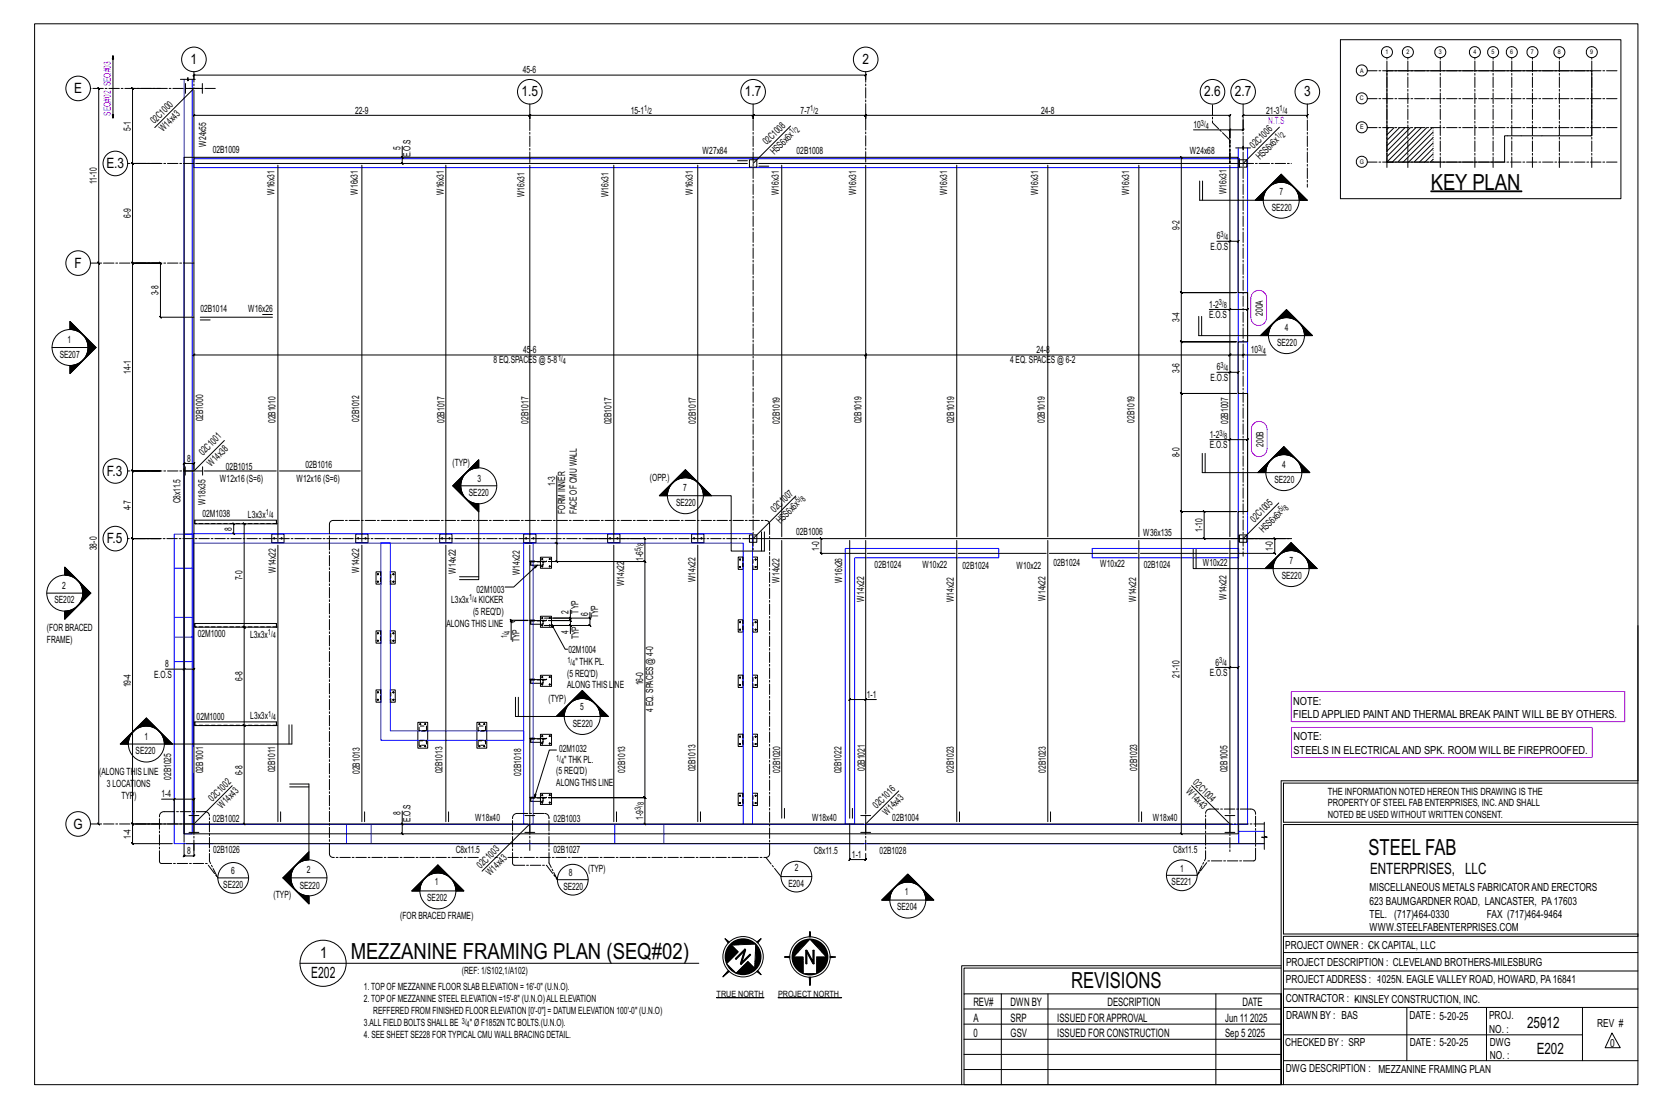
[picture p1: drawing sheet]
<svg xmlns="http://www.w3.org/2000/svg" width="914mm" height="610mm" viewBox="0 0 914 610" stroke-linecap="round" stroke-linejoin="round" font-family="sans-serif">
<g fill="none" stroke="#000" stroke-width=".55">
<path d="M19 13h883v584h-883zM62 31v34M738 22h154v87h-154zM54 49v-1l1 1h-1v96v-1l1 1-1-1 1 1h-1v309M88 49h-15l-1-1 1 1v41h-1l1 1v-1h15h-15h-1l1 1v-1v55l-1-1 1 1h15h-15l-1-1 1 1v114h-1l1 1v-1h15h-15h-1l1 1v-1v38l-1-1 1 1h15h-15l-1-1 1 1v157l-1-1 1 1h15M99 44h4v-1v2l1-1h3M102 46v5M102 49h9M107 44v-3l-1 1 1-1h370l-1 1 1-1v3M107 50v208M107 49l-22 21M111 46v5"/>
<path d="M106 64l1-1zM107 64h185h-1l1-1v3v-2h-1l1-1v1h123h-1l1-1v3v-2h-1l1-1v1h62h-1l1-1v3v-2h-1l1-1v1h200l1-1-1 1v12v-4h-20M435 69l-20 21M678 71l-1 1zM684 66v6l1-1-1 1h-7M684 64h36h-1l1-1v1M685 63l-1 1zM704 70l-20 20M764 70v1M767 70l-3 4M770 70l-6 7M773 70l-9 10"/>
<path d="M776 70l-12 13M779 70l-15 16M782 70l-18 19h64v-14h48v-36h-112v50h3M785 70l-19 19M788 70l-19 19M789 79l-11 10M789 76l-14 13M789 73l-17 16M101 87h581v74h5v27h-5v29h5v65h-5v177h-581zM108 90h303M153 91v207M199 91v207"/>
<path d="M221 80v7v-1l1 1h-1v3l1 1-1-1M245 91v207M292 91v207M338 91v207M384 91v207M406 89h5M413 88h4v4h-4zM418 90h268M418 92h5M430 91v205M477 91v205M527 91v205"/>
<path d="M577 91v205M627 91v205M650 87v-1l1 1h-1v74l1 1-1-1h31h-31l1 1-1-1v27l1 1-1-1h31h-31l1 1-1-1v29v-1l1 1h-1h31h-31v-1l1 1h-1v65v-1l1 1h-1h31h-31v-1l1 1h-1v177M660 100v10h60M662 100v10M677 91v205M680 81h4v-1v2l1-1h3M682 88h4v4h-4zM705 96l-14 14 14-14 15 14M705 98l4 3M705 97l-4 4M705 98l3 3"/>
<path d="M705 98l-3 3M705 96l-14 14M705 96l15 14M789 88l-2 1M789 85l-5 4M789 82l-8 7M691 110l14-14 14 14M695 110h.1M695 109v1M696 109l-2 1M696 108l-2 2M696 108l-3 2"/>
<path d="M696 107l-3 3M696 106l-4 4M697 104l-5 6 5-5M700 102l5-5 6 5M701 102l4-5 5 5M701 101l4-4 4 4M703 101l2-3 3 3M703 101l2-2 2 2M704 100l1-1 2 1M704 100l1-1 1 1M705 100h1M705 100h.1"/>
<path d="M713 104l6 6M714 105l5 5M714 106l4 4M715 107l3 3M715 108l3 2M715 108l2 2M715 109l2 1M715 109l1 1M715 110h1M715 110h.1M670 133h7l1-1-1 1h5h-1l1-1v1M88 145v-1l1 1h-1v30v-1l1 1h-1h19"/>
<path d="M39 180l2 2M39 179l3 3M39 179l2 3M39 177l14 14-14 15 14-15M39 180l1 2M39 177l13 14M39 178l3 4M39 178l5 5M39 178l4 4M110 175h40M110 176h6M145 173h5"/>
<path d="M660 174v11h59M662 174v11M666 170h11v1l1-1h-1h10l-1 1 1-1M700 179l-6 6M703 176l5-5 5 5M704 176l4-4 5 4M704 176l4-4 4 4M705 176l3-4 4 4M705 175l3-3 3 3M706 175l2-2 3 2M706 175l2-2 2 2M708 175v-1l1 1"/>
<path d="M708 175h1M708 175h.1M708 174l-1 1M708 172l4 4M708 171l-5 5M708 174l2 1M709 175l-1-1-1 1 1-1 1 1M716 179l6 6M717 180l5 5M29 191h19M39 181v-4l14 14-14 15v-5M39 181h.1"/>
<path d="M43 183l-4-5 5 5M44 200l-5 5M44 199l-5 6M47 186l5 5-5 6M47 187l5 4-5 5M48 187l4 4-4 4M48 188l3 3-3 4M48 188l3 3-3 3M48 189l3 2-3 3M48 189l2 2M48 190l2 1-2 2M48 190l2 1-2 1"/>
<path d="M48 190l1 1-1 1M48 191h1l-1 1M48 191h1l-1 1 1-1M48 191v1M50 191l-2 2M106 196l1-1zM107 195h370l-1 1 1-1v2v-2l-1 1 1-1h200v1l1-1-1 1 1-1h-1h7v1l1-1h-1h13M694 185l14-14 14 14-14-14zM694 185l14-14 14 14M698 184v1M698 184l-1 1M698 183l-1 2 1-2"/>
<path d="M699 183l-3 2M699 182l-3 3M699 181l-4 4M699 180l-4 5M700 180l-5 5M717 181l4 4M718 182l3 3M718 182l2 3M718 183l2 2M718 184l1 1M718 184l5 1-15-15-14 15M39 201v1"/>
<path d="M40 201l-1 2M41 201l-2 2M41 201l-2 3M42 201l-3 3M43 200l-4 4M43 200l-4 5M670 205h7v1l1-1h-1h5l-1 1 1-1M101 258v206M102 257v5M102 259h10M112 257v5M112 259h40"/>
<path d="M124 243l-17 16v-4l-1 1 1-1h-6h1l-1 1v-1v4M154 259h44M258 259l6-5-14 14M263 258l1-5-15 15 15 14M264 253l-14 15 14 14-15-14zM264 255l-4 3M264 255l-3 3M264 254l-5 5M264 257l-1 1M264 256l-2 2M264 256l-3 2M264 257l-2 1"/>
<path d="M662 250v10h30l15-14 14 14h-4M663 250v10M666 242h11v1l1-1h-1h10l-1 1 1-1M697 260h.1M697 260h-1M697 259l-1 1M697 259l-2 1M697 258l-2 2M697 257l-3 3M698 256l-4 4M698 255l-5 5 5-5M699 254l-6 6"/>
<path d="M702 252l5-5 5 5M703 251l4-4 4 4M704 251l3-3 3 3M704 251l3-3 2 3M705 251l2-3 2 3M705 251l2-2 2 2M705 250l2-1 1 1M706 250h1M707 250h-1M707 248l3 3M707 247l-4 4M708 250l-1-1-1 1"/>
<path d="M715 254l6 6M715 255l5 5M716 256l4 4M716 257l4 3M716 257l3 3M716 258l3 2M716 258l2 2M717 259l1 1M717 260h.1M107 260v188M250 268l5 5M250 268l5 4"/>
<path d="M252 268l2 1M254 267l19 1M254 267l-1 1h1M254 266l-1 2 1 1M254 266l-2 2M254 266l-2 2 2 1M254 265l-2 3 2 1M254 265l-2 3 2 2M254 265l-3 3 3 2M254 264l-3 4 3 3M254 264l-3 4M255 263l-5 5"/>
<path d="M255 262l-5 6M258 276l6 5M259 276l5 5M259 277l5 4M260 277l4 3M261 277l3 3M262 277l2 2M262 277l2 1M263 277l1 1M264 277v5M307 262v37h-1M363 273l14-14 15 14-15-14z"/>
<path d="M367 273h.1M367 272v1M367 272l-1 1M368 271l-2 2M368 270l-3 3 3-2M368 270l-3 3M368 269l-4 4M369 268l-5 5M369 267l-6 6 14-14 14 14M372 265l5-6 6 6M373 264l4-4 5 4M373 264l4-4 4 4"/>
<path d="M374 264l3-4 4 4M375 263l2-2 3 2M376 263l1-1 2 1M377 263v-1l1 1M377 263h1M377 263h.1M377 261l-1 2M377 262l-1 1M377 261l-2 2M377 262l1 1M377 261l2 2M385 267l6 6"/>
<path d="M386 268l5 5M386 269l4 4M387 270l3 3-3-3M387 271l2 2M387 272l1 1M387 272l1 1h-25l14-14 15 14M387 273h5M392 273h11v30h18v-10M438 273l-23 24M692 260h25M693 260l14-14 14 14-14-14zM693 260l14-14 14 14"/>
<path d="M704 277l-20 20h18l-1-1 1 1v8l-1-1 1 1h-25M107 286h45v2h-45zM128 293l1 1zM129 288h-1l1 1v-1v6M134 288l1 1-1-1v57l1 1-1-1 1 1-1-1v55v-1l1 1h-1v54M150 294h6v5h-6zM152 286v2M196 294h7v5h-7zM242 294h7v5h-7zM264 282v37h-11M288 294h7v5h-7zM288 299h5"/>
<path d="M306 299l1 1zM323 297h32v-1l1 1h-1v12l1 1-1-1h-53h5v1l-1-1h1v-10M335 294h6v5h-6zM381 294h7v5h-7zM413 295h4v4h-4zM413 297h273M419 293v10M430 298v153M452 297v-1l1 1h-1v8v-1l1 1h-1h25M468 298v153M477 298v150M527 298v154"/>
<path d="M577 298v154M627 298v154M677 298v150M681 282h-18l-1-1 1 1v15l-1-1 1 1h48M682 295h4v4h-4zM711 300l-5 4M711 300l4 4M36 316v-4l14 15-14 14v-4M36 314l3 3M36 313l4 5M36 316v1M36 315l1 2"/>
<path d="M36 315l2 2M36 317h.1M36 316l1 1M36 313l5 6M36 313l13 14M39 317l-3-3 4 4M153 300v152M199 300v152M207 315h3v7h-3zM208 316h.1M215 315h3v7h-3zM216 316h1z"/>
<path d="M245 300v152M253 318h11M292 300v148M292 309h2zM296 311l-13 12h-5M298 307h6v6h-6zM298 309h-6v2h6M302 309h53l1 1-1-1v130l1 1-1-1h-53h53l1 1-1-1v15M338 300v152M384 300v152M406 307h3v7h-3zM407 312h1z"/>
<path d="M407 308h1zM414 307h3v7h-3zM416 312h.1M416 308h.1M477 305h49M528 305h48M578 305h48M628 305h48M657 303v10h39M658 303v10M697 313l14-14 14 14-14-14zM697 313l14-14 14 14"/>
<path d="M701 313h.1M701 312l-1 1M701 311l-2 2M701 310l-2 3M701 310l-3 3M702 309l-4 4M702 308l-5 5M703 307l-6 6M706 305l5-6 5 6M707 304l4-4 4 4M707 304l4-4 3 4M708 304l3-3 3 3"/>
<path d="M708 304l3-3 2 3M709 303l2-2 2 2M709 303l2-1 2 1M709 303l2-1 1 1M710 303l1-1 1 1M710 303h1M711 303h.1M711 302l-1 1M719 307l6 6M719 308l5 5M720 309l4 4M720 310l4 3"/>
<path d="M720 310l3 3M720 311l3 2M720 311l2 2M721 311l1 2M721 312l1 1M721 312v1M721 313h4l-14-14-15 14h25M721 313h.1M26 327h20M36 337h.1M37 336l-1 2M38 336l-2 2 1-2"/>
<path d="M38 336l-2 3M39 336l-3 3M39 336l-3 4M40 336l-4 4M40 335l-4 5M41 335l-5 5M44 321l5 6M44 322l5 5-5 4M45 322l4 5-4 4M45 323l4 4-4 4M45 323l4 4-4 3M45 323l3 4-3 3"/>
<path d="M45 324l3 3-3 3M45 324l3 3-3 2M45 324l3 3M45 325l2 2-2 1M46 326l1 1-1 1M46 326v1v1M46 327v-1v1M46 326v1M46 327h.1M47 327l-2 1M47 327l-2 2M48 327l-3 2"/>
<path d="M49 327l-5 5M50 327l-14-15 14 15-14 14M208 320h.1M216 320h1zM298 339h6v6h-6zM314 340l1 1zM314 336v4h-14M325 337v3h-1l1 1v-1v4h-1l1 1v-1h-25h14v5M107 343h45v2h-45zM152 343v2M207 347h3v7h-3zM208 353h.1"/>
<path d="M208 349h.1M215 347h3v7h-3zM216 353h1zM216 349h1zM281 342l1 1zM291 342h-7h-1h-2v10M291 342h-10v-1l1 1h-1M292 342h2zM298 342h-6v2h6M304 344l7 14h1M305 340h20M314 344l1 1z"/>
<path d="M314 340v2v-1l1 1h-1h-12h12v-1l1 1h-1v2M406 341h3v7h-3zM407 347h1zM407 343h1zM414 341h3v7h-3zM416 347h.1M416 343h.1M902 345v85h-197M91 368h10v1l1-1h-1h6l-1 1 1-1M207 380h3v7h-3zM215 380h3v7h-3zM292 374h2z"/>
<path d="M298 372h6v6h-6zM298 374h-6v2h6M406 372h3v7h-3zM407 377h1zM407 373h1zM414 372h3v7h-3zM416 377h.1M416 373h.1M669 368h8M677 368h5h-1l1-1v1M678 367l-1 1zM79 400l2-1 1 1"/>
<path d="M80 400l1-1v1M80 400h1M81 398l1 2M81 398l2 2M81 398l-3 2M81 399v1M81 399l-1 1M81 398l-2 2M81 396l14 14M107 398h45v2h-45zM134 399l1 1zM152 398v2"/>
<path d="M159 399v11M161 399v11h-95l15-15 14 15M208 385h.1M208 381h.1M216 385h1zM216 381h1zM230 398h5v14h-5zM263 398h5v14h-5zM284 384v11h51l-14-15-15 15M285 384v11M306 395l15-15 14 15-14-14zM307 395l14-14 14 14"/>
<path d="M311 394h.1M311 394l-1 1M311 393l-2 2M311 392l-2 3M311 392l-3 3M311 391l-3 4M312 390l-5 5M313 389l-6 6 5-6M315 386l6-5 5 5M316 386l5-5 4 5M317 385l4-3 3 3M318 385l3-3 2 3"/>
<path d="M318 385l3-2 2 2M319 385l2-2 2 2M319 385l2-2 1 2M320 385l1-1v1M320 385h1h-1M329 389l5 6M329 390l5 5M330 390l4 5M330 391l3 4M330 392l3 3M330 393l2 2M330 394l1 1"/>
<path d="M477 385h-9l-1 1 1-1M477 385l-1 1zM482 385h-5M66 410l15-14 14 14-14-14zM71 410h.1M71 409l-1 1M71 408l-2 2M71 407l-2 3M71 407l-3 3M71 406l-3 4M72 406l-5 4M72 405l-5 5"/>
<path d="M72 404l-5 6M73 404l-6 6M75 401l6-5 5 5M76 401l5-5 4 5M76 401l5-4 4 4M77 401l4-4 3 4M77 400l4-3 3 3M79 400l2-2 2 2M89 404l5 6M89 405l5 5M90 406l4 4M90 406l3 4"/>
<path d="M90 407l3 3M90 408l2 2M90 409l1 1M90 410h1M292 407h2zM298 404h6v6h-6zM298 407h-6v2h6M306 413h-4l-8 26M406 404h3v7h-3zM407 410h1zM407 406h1zM414 404h3v7h-3z"/>
<path d="M416 410h.1M416 406h.1M96 440l-1 1zM128 433l-21 21h-34l-1-1 1 1v11l-1-1 1 1h22M159 432h11v37l-14 14 14 15v-5M159 433h11M292 439h2zM298 437h6v6h-6zM298 439h-6v2h6M406 437h3v7h-3zM407 438h1zM414 437h3v7h-3z"/>
<path d="M416 438h.1M495 436l-18 18M656 433l21 21M705 430v167v-50M902 431h-195v22h195M54 453l1 1zM89 440h7v14M96 440h11l-1 1 1-1v13M104 449h5M104 458h5M107 449v9M108 454h183"/>
<path d="M134 453l1 1zM154 447v5M201 447v5M221 447v7v-1l1 1h-1v5l1 1-1-1M247 447v5M289 449h5M289 458h5M292 449v9M292 454l-27 26M293 454h183M339 447v5M355 453l1 1z"/>
<path d="M386 447v5M407 442h1zM416 442h.1M432 445v6M468 454v19l-1 1 1-1h9l-1 1 1-1v-3M469 445v6M474 449h5M474 458h5M477 449v9M478 454h198M528 447v5M578 447v5"/>
<path d="M628 447v5M650 459l1 1zM674 449h6M674 458h6M677 449v9M696 453v8h2h-3h1v7M902 454h-195v60h195v2h-195v81M101 465v6v1l1-1h-1h6l-1 1 1-1v-6M102 465h189M161 480l-4 3 4 4M161 479l-4 4 4 5M161 479l-4 4"/>
<path d="M162 478l-6 5 6 6M170 471l-3 3M170 473l-1 1M170 472l-2 2M170 470l-5 5M170 471l-2 3M170 469l-14 14 14 15-14-15zM170 473v1M170 472l-1 2M170 470l-4 4M170 469l-14 14M170 470l-6 5"/>
<path d="M241 479l-2 2M241 479l2 2M241 479l1 2M241 479l-1 2M241 480l-1 1M293 465h183M478 465h198M677 465h19M120 483h17M159 483l1 2M160 483v1M160 483h.1"/>
<path d="M160 483h20M160 483h-1l1 1M160 482l-1 1 1 2M160 482l-1 1M160 481l-2 2 2 2M160 481l-2 2 2 3M160 481l-2 2M161 481l-3 2 3 3M161 480l-3 3 3 3M164 491l6 6M165 492l5 5M166 492l4 5"/>
<path d="M167 493l3 3M168 493l2 2M169 493l1 2M169 493l1 1M170 493v1M227 491l14-15 14 15-14-14zM227 491l14-14 14 14M231 490v1M231 490l-1 1 1-1M231 489l-1 2M231 488l-2 3M232 488l-3 3"/>
<path d="M232 487l-4 4M232 486l-4 5M233 485l-6 6M236 482l5-5 5 5M237 482l4-5 4 5M237 481l4-3 4 4M238 481l3-3 4 3M238 481l3-3 3 3M239 481l2-2 2 2M240 481l1-1 1 1M241 481v-1l1 1M241 481h.1"/>
<path d="M249 485l6 6-6-6M250 486l4 5M250 487l4 4M251 488l2 3M251 489l2 2M251 489l1 2M251 490l1 1M251 490l4 1-14-15-14 15h24M307 484h17M430 483h17M486 496l14-15 14 15-14-14zM486 496l14-14 14 14"/>
<path d="M490 495v1M490 495l-1 1M490 494l-1 2M490 494l-2 2M490 493l-2 3M490 492l-3 4M491 492l-4 4M491 490l-5 6 5-5M492 490l-6 6M495 487l5-5 5 5M495 487l5-5 4 5M496 487l4-4 4 4"/>
<path d="M496 486l4-3 4 3M496 486l4-3 3 3M497 486l3-3 3 3M497 486l3-3 2 3M497 486l3-2 2 2M498 486l2-2 2 2M498 486l2-1 1 1M499 486l1-1 1 1M499 486l1-1v1M500 486h.1M500 485v1M500 485l-1 1"/>
<path d="M508 490l6 6M508 491l5 5M509 492l4 4M509 492l3 4M509 493l3 3M510 494l1 2M510 494l1 2-1-1M510 495v1M510 495v1h-25l15-15 14 15h-4M642 482h17M399 517l2 2M400 518l1 1-2-2 2 2"/>
<path d="M413 520a8 8 0 0 0-9 0M414 520a9 9 0 0 0-10 0M415 520a9 9 0 0 0-12 0M415 520a9 9 0 0 0-11-1 9 9 0 0 0-4 11M417 519l2-2-2 2M418 518l-1 1M419 517l-2 2M443 520l-3 2-2 3M444 519a8 8 0 0 0-6 7M445 519a9 9 0 0 0-8 7M445 518a9 9 0 0 0-8 8 9 9 0 0 0 5 9M445 518a9 9 0 0 0-8 7 9 9 0 0 0 5 11"/>
<path d="M446 516v-1v1M446 517l9 10h-5v9h-8v-9h-5zM446 515v-2v3M446 513l-1 3M446 518a9 9 0 0 1 9 7 9 9 0 0 1-5 11M447 518a9 9 0 0 1 8 8 9 9 0 0 1-5 9M447 519a9 9 0 0 1 7 7M448 519a8 8 0 0 1 6 7M448 520l3 2 2 3M165 530h220M400 531l6-7-3-4h13l-1 13-3-4-7 7-5-5M401 534l-3 4 2-2"/>
<path d="M401 532l3 3M401 535l-1 1M401 535l-3 3M403 521a9 9 0 0 0-2 9M403 521a8 8 0 0 0-2 8M404 521l-2 4v4M404 522l-2 3v4M404 522l-1 3-1 3M405 522l-2 3v3M405 523l-1 2-1 2M405 528l5-5-2 8M405 528l5-5h1l-3 7 5-5v1l-5 5"/>
<path d="M405 523l-1 2v2M406 523l-2 3M406 524l-1 2M406 524l-1 1M410 524l-2 7M410 523l-5 5M411 520h-2h-3M412 530l-1 1M412 530l-2 1M412 520l-4-1-3 1M413 530l-4 2M413 531l-2 1h-2"/>
<path d="M413 526l-5 5 2-8-5 5M413 526l-5 5M413 531l-2 1-2 1M413 531l-2 2h-3M414 532l-3 1h-3M414 532l-3 2h-4M415 533a8 8 0 0 1-8 2M415 533a9 9 0 0 1-9 2M416 525v2v3M416 524l1 3-1 4M416 523a8 8 0 0 1 0 9M416 522a9 9 0 0 1 0 10"/>
<path d="M416 521a9 9 0 0 1 0 11 9 9 0 0 1-10 3M416 521a9 9 0 0 1 1 11 9 9 0 0 1-11 4M417 535l1 1M417 535l2 2-2-2M417 534l2 3M432 527h3M435 527h-1h1M435 527h-3h2M437 527a9 9 0 0 0 5 8M438 527a8 8 0 0 0 4 7M438 527l1 4 3 3M439 527l1 4 2 2"/>
<path d="M439 527l1 3 2 3M440 527v3l2 2M440 527l1 2 1 2M441 527v2l1 2M441 527l1 3M441 527l1 2M442 527v1M443 521l-2 1-2 2M444 536h4M444 524v7v-8l4 6v-6v8l-4-6M445 538l1 5M446 538v2"/>
<path d="M446 538v5v-5M448 523v8l-4-8v8M448 531l-4-8v8M448 523v8M449 521l2 1 2 2M450 527v1M450 527v2M451 527l-1 3M451 527v2l-1 2M452 527l-1 2-1 2M452 527v3l-2 2M453 527l-1 3-2 3"/>
<path d="M453 527l-1 4-2 2M453 527v4l-3 3M454 527a8 8 0 0 1-4 7M454 527a9 9 0 0 1-4 8M457 527h3M458 527h-1h3M460 527h-3M705 533h-174v14M705 532h-176v65M707 535h195M707 525h195M531 547h174v50h-174z"/>
<path d="M531 556h174M551 547v50M577 547v50M669 547v50M707 555h195M707 545h195M774 555v29M818 555v29M871 555v29M531 572h174M531 564h174M707 570h164"/>
<path d="M887 569l5 8h-8zM531 589h174M531 581h174M707 584h195"/>
<circle cx="107" cy="33" r="7"/>
<circle cx="477" cy="33" r="7"/>
<circle cx="750" cy="39" r="3"/>
<circle cx="764" cy="29" r="3"/>
<circle cx="775" cy="29" r="3"/>
<circle cx="793" cy="29" r="3"/>
<circle cx="812" cy="29" r="3"/>
<circle cx="822" cy="29" r="3"/>
<circle cx="832" cy="29" r="3"/>
<circle cx="844" cy="29" r="3"/>
<circle cx="858" cy="29" r="3"/>
<circle cx="876" cy="29" r="3"/>
<circle cx="43" cy="49" r="7"/>
<circle cx="292" cy="51" r="7"/>
<circle cx="415" cy="51" r="7"/>
<circle cx="667" cy="51" r="7"/>
<circle cx="684" cy="51" r="7"/>
<circle cx="720" cy="51" r="7"/>
<circle cx="750" cy="54" r="3"/>
<circle cx="750" cy="70" r="3"/>
<circle cx="63" cy="90" r="7"/>
<circle cx="750" cy="89" r="3"/>
<circle cx="705" cy="110" r="10"/>
<circle cx="43" cy="145" r="7"/>
<circle cx="39" cy="191" r="10"/>
<circle cx="708" cy="185" r="10"/>
<circle cx="63" cy="259" r="7"/>
<circle cx="264" cy="268" r="10"/>
<circle cx="377" cy="273" r="10"/>
<circle cx="707" cy="260" r="10"/>
<circle cx="63" cy="297" r="7"/>
<circle cx="151" cy="296" r=".3"/>
<circle cx="151" cy="296" r=".2"/>
<circle cx="155" cy="296" r=".3"/>
<circle cx="155" cy="296" r=".2"/>
<circle cx="197" cy="296" r=".3"/>
<circle cx="197" cy="296" r=".2"/>
<circle cx="201" cy="296" r=".3"/>
<circle cx="201" cy="296" r=".2"/>
<circle cx="243" cy="296" r=".3"/>
<circle cx="243" cy="296" r=".2"/>
<circle cx="247" cy="296" r=".3"/>
<circle cx="247" cy="296" r=".2"/>
<circle cx="290" cy="296" r=".2"/>
<circle cx="290" cy="296" r=".3"/>
<circle cx="294" cy="296" r=".2"/>
<circle cx="294" cy="296" r=".3"/>
<circle cx="336" cy="296" r=".2"/>
<circle cx="336" cy="296" r=".3"/>
<circle cx="340" cy="296" r=".2"/>
<circle cx="340" cy="296" r=".3"/>
<circle cx="382" cy="296" r=".2"/>
<circle cx="382" cy="296" r=".3"/>
<circle cx="386" cy="296" r=".2"/>
<circle cx="386" cy="296" r=".3"/>
<circle cx="299" cy="308" r=".1"/>
<circle cx="299" cy="312" r=".1"/>
<circle cx="303" cy="308" r=".1"/>
<circle cx="303" cy="312" r=".1"/>
<circle cx="711" cy="313" r="10"/>
<circle cx="36" cy="327" r="10"/>
<circle cx="299" cy="340" r=".1"/>
<circle cx="299" cy="344" r=".1"/>
<circle cx="303" cy="340" r=".1"/>
<circle cx="303" cy="344" r=".1"/>
<circle cx="299" cy="373" r=".1"/>
<circle cx="299" cy="377" r=".1"/>
<circle cx="303" cy="373" r=".1"/>
<circle cx="303" cy="377" r=".1"/>
<circle cx="231" cy="399" r=".1"/>
<circle cx="234" cy="399" r=".1"/>
<circle cx="264" cy="399" r=".1"/>
<circle cx="267" cy="399" r=".1"/>
<circle cx="321" cy="395" r="10"/>
<circle cx="81" cy="410" r="10"/>
<circle cx="231" cy="411" r=".1"/>
<circle cx="234" cy="411" r=".1"/>
<circle cx="264" cy="411" r=".1"/>
<circle cx="267" cy="411" r=".1"/>
<circle cx="299" cy="409" r=".1"/>
<circle cx="299" cy="405" r=".1"/>
<circle cx="303" cy="405" r=".1"/>
<circle cx="303" cy="409" r=".1"/>
<circle cx="299" cy="438" r=".1"/>
<circle cx="303" cy="438" r=".1"/>
<circle cx="43" cy="454" r="7"/>
<circle cx="299" cy="442" r=".1"/>
<circle cx="303" cy="442" r=".1"/>
<circle cx="128" cy="483" r="8"/>
<circle cx="170" cy="483" r="10"/>
<circle cx="241" cy="491" r="10"/>
<circle cx="315" cy="484" r="8"/>
<circle cx="438" cy="483" r="8"/>
<circle cx="500" cy="496" r="10"/>
<circle cx="651" cy="482" r="8"/>
<circle cx="178" cy="530" r="13"/>
<circle cx="409" cy="527" r="11"/>
<circle cx="409" cy="527" r="10"/>
<circle cx="446" cy="527" r="11"/>
<circle cx="446" cy="527" r="10"/>
</g>
<path d="M690 161a4 4 0 0 1 5-1 4 4 0 0 1 2 4v11a4 4 0 0 1-4 4 4 4 0 0 1-4-4v-11zM690 233a4 4 0 0 1 5-1 4 4 0 0 1 3 4v11a4 4 0 0 1-5 4 4 4 0 0 1-4-4v-11zM711 381h184v16h-184zM711 401h165v16h-165z" fill="none" stroke="#f0f" stroke-width=".55"/>
<g fill="#000" stroke="#000" stroke-width=".55">
<path d="M788 105h50v1h-50zM394 549h27zM428 549h35z"/>
<circle cx="299" cy="312" r=".1"/>
<circle cx="299" cy="308" r=".1"/>
<circle cx="303" cy="308" r=".1"/>
<circle cx="303" cy="312" r=".1"/>
<circle cx="299" cy="340" r=".1"/>
<circle cx="299" cy="344" r=".1"/>
<circle cx="303" cy="344" r=".1"/>
<circle cx="303" cy="340" r=".1"/>
<circle cx="299" cy="373" r=".1"/>
<circle cx="299" cy="377" r=".1"/>
<circle cx="303" cy="373" r=".1"/>
<circle cx="303" cy="377" r=".1"/>
<circle cx="231" cy="399" r=".1"/>
<circle cx="234" cy="399" r=".1"/>
<circle cx="264" cy="399" r=".1"/>
<circle cx="267" cy="399" r=".1"/>
<circle cx="231" cy="411" r=".1"/>
<circle cx="234" cy="411" r=".1"/>
<circle cx="264" cy="411" r=".1"/>
<circle cx="267" cy="411" r=".1"/>
<circle cx="299" cy="409" r=".1"/>
<circle cx="299" cy="405" r=".1"/>
<circle cx="303" cy="409" r=".1"/>
<circle cx="303" cy="405" r=".1"/>
<circle cx="299" cy="438" r=".1"/>
<circle cx="303" cy="438" r=".1"/>
<circle cx="299" cy="442" r=".1"/>
<circle cx="303" cy="442" r=".1"/>
</g>
<g fill="none" stroke="#00f" stroke-width=".55">
<path d="M101 44v415h5v-415M107 87h575v5h-575zM682 81v80h5v27M687 81v80M682 161v27M101 294h-5v171h21M101 294h6v117M101 294h5M107 294h307v160h-5v-155h-302zM210 299h5v104h73v5h-78zM288 299v155h5v-155M687 284v-96h-5v266h5v-170"/>
<path d="M96 313h11M465 302h85v5h-80v147h-5zM601 302h81v5h-81zM96 340h11M96 351h11M96 364h11M107 426v28h575v11h-183M191 454v11M204 454v11M338 454v11M365 454v11M696 458h-14v7h14"/>
<path d="M132 465h139M272 465h33M319 465h165"/>
</g>
<g fill="none" stroke="#000" stroke-width=".55" stroke-dasharray="2 1.4">
<path d="M107 288v-2M108 288h.1M152 288h-45M209 315v7M292 311v-2M292 309h.1M292 309h7M294 309h.1M298 309h3zM298 309h2M298 308h1zM298 312h1z"/>
<path d="M299 311h-1M299 310v1v-2M300 309h.1M300 309l-1 1M302 308h1zM302 312h1zM409 307v7M415 314v-7M215 322v-7M107 345v-2M108 345h.1M152 345h-45"/>
<path d="M209 347v7M215 354v-7M292 344v-2M292 342h.1M292 342h7M294 342h.1M298 342h3zM298 342h2M298 340l1 1zM298 344l1 1zM299 344h-1M299 342v2v-2"/>
<path d="M300 342h.1M300 342h-1M302 340l1 1zM302 344l1 1zM409 341v7M415 348v-7M209 380v7M292 376v-2M292 374h.1M292 374h7M294 374h.1M298 374h3z"/>
<path d="M298 374h2M298 373h1zM298 377h1zM299 376h-1M299 375v1v-2M300 374h.1M300 374l-1 1M302 373h1zM302 377h1zM409 372v7M415 379v-7M107 399v-1"/>
<path d="M108 400v-1M152 399h-45M215 387v-7M231 400h4v3h-4zM231 399h1zM234 399h.1M263 400h4v3h-4zM264 399h.1M266 399h1zM231 408h4v2h-4zM231 408h4M231 411h1z"/>
<path d="M234 411h.1M235 402h-4M263 408h4v2h-4zM263 408h4M264 411h.1M266 411h1zM267 402h-4M292 409v-2M292 407h.1M292 407h7M294 407h.1M298 407h3z"/>
<path d="M298 407h2M298 405l1 1zM298 409l1 1zM299 409h-1M299 407v2v-2M300 407h.1M300 407h-1M302 405l1 1zM302 409l1 1zM409 404v7M415 411v-7M292 439h.1"/>
<path d="M292 439h7M294 439h.1M298 439h3zM298 439h2M298 438h1zM299 440v1v-2M300 439h.1M300 439l-1 1M302 438h1zM409 437v7M292 441v-2M298 442h1z"/>
<path d="M299 441h-1M302 442h1zM415 444v-7"/>
<circle cx="208" cy="316" r=".3"/>
<circle cx="208" cy="316" r=".2"/>
<circle cx="208" cy="316" r=".1"/>
<circle cx="217" cy="316" r=".3"/>
<circle cx="217" cy="316" r=".2"/>
<circle cx="217" cy="316" r=".1"/>
<circle cx="407" cy="312" r=".3"/>
<circle cx="407" cy="308" r=".3"/>
<circle cx="407" cy="312" r=".2"/>
<circle cx="407" cy="308" r=".2"/>
<circle cx="407" cy="308" r=".1"/>
<circle cx="407" cy="312" r=".1"/>
<circle cx="416" cy="312" r=".3"/>
<circle cx="416" cy="308" r=".3"/>
<circle cx="416" cy="308" r=".2"/>
<circle cx="416" cy="312" r=".2"/>
<circle cx="416" cy="308" r=".1"/>
<circle cx="416" cy="312" r=".1"/>
<circle cx="208" cy="320" r=".3"/>
<circle cx="208" cy="320" r=".2"/>
<circle cx="208" cy="320" r=".1"/>
<circle cx="217" cy="320" r=".3"/>
<circle cx="217" cy="320" r=".2"/>
<circle cx="217" cy="320" r=".1"/>
<circle cx="208" cy="353" r=".3"/>
<circle cx="208" cy="349" r=".3"/>
<circle cx="208" cy="353" r=".2"/>
<circle cx="208" cy="349" r=".2"/>
<circle cx="208" cy="353" r=".1"/>
<circle cx="208" cy="349" r=".1"/>
<circle cx="217" cy="349" r=".3"/>
<circle cx="217" cy="353" r=".3"/>
<circle cx="217" cy="353" r=".2"/>
<circle cx="217" cy="349" r=".2"/>
<circle cx="217" cy="349" r=".1"/>
<circle cx="217" cy="353" r=".1"/>
<circle cx="407" cy="347" r=".3"/>
<circle cx="407" cy="343" r=".3"/>
<circle cx="407" cy="343" r=".2"/>
<circle cx="407" cy="347" r=".2"/>
<circle cx="407" cy="343" r=".1"/>
<circle cx="407" cy="347" r=".1"/>
<circle cx="416" cy="347" r=".3"/>
<circle cx="416" cy="343" r=".3"/>
<circle cx="416" cy="343" r=".2"/>
<circle cx="416" cy="347" r=".2"/>
<circle cx="416" cy="347" r=".1"/>
<circle cx="416" cy="343" r=".1"/>
<circle cx="407" cy="377" r=".3"/>
<circle cx="407" cy="373" r=".3"/>
<circle cx="407" cy="377" r=".2"/>
<circle cx="407" cy="373" r=".2"/>
<circle cx="407" cy="377" r=".1"/>
<circle cx="407" cy="373" r=".1"/>
<circle cx="416" cy="373" r=".3"/>
<circle cx="416" cy="377" r=".3"/>
<circle cx="416" cy="377" r=".2"/>
<circle cx="416" cy="373" r=".2"/>
<circle cx="416" cy="373" r=".1"/>
<circle cx="416" cy="377" r=".1"/>
<circle cx="208" cy="381" r=".3"/>
<circle cx="208" cy="385" r=".3"/>
<circle cx="208" cy="381" r=".2"/>
<circle cx="208" cy="385" r=".2"/>
<circle cx="208" cy="381" r=".1"/>
<circle cx="208" cy="385" r=".1"/>
<circle cx="217" cy="381" r=".3"/>
<circle cx="217" cy="385" r=".3"/>
<circle cx="217" cy="385" r=".2"/>
<circle cx="217" cy="381" r=".2"/>
<circle cx="217" cy="385" r=".1"/>
<circle cx="217" cy="381" r=".1"/>
<circle cx="407" cy="406" r=".3"/>
<circle cx="407" cy="410" r=".3"/>
<circle cx="407" cy="410" r=".2"/>
<circle cx="407" cy="406" r=".2"/>
<circle cx="407" cy="410" r=".1"/>
<circle cx="407" cy="406" r=".1"/>
<circle cx="416" cy="410" r=".3"/>
<circle cx="416" cy="406" r=".3"/>
<circle cx="416" cy="410" r=".2"/>
<circle cx="416" cy="406" r=".2"/>
<circle cx="416" cy="410" r=".1"/>
<circle cx="416" cy="406" r=".1"/>
<circle cx="407" cy="438" r=".3"/>
<circle cx="407" cy="438" r=".2"/>
<circle cx="407" cy="438" r=".1"/>
<circle cx="416" cy="438" r=".3"/>
<circle cx="416" cy="438" r=".2"/>
<circle cx="416" cy="438" r=".1"/>
<circle cx="407" cy="442" r=".3"/>
<circle cx="407" cy="442" r=".2"/>
<circle cx="407" cy="442" r=".1"/>
<circle cx="416" cy="442" r=".3"/>
<circle cx="416" cy="442" r=".2"/>
<circle cx="416" cy="442" r=".1"/>
</g>
<g fill="none" stroke="#000" stroke-width=".55" stroke-dasharray="5.8 1 1 1">
<path d="M107 39v10M477 39v51M890 39h-137M119 49h-69M292 57v33M415 57v246M684 57v249M720 57v46M890 54h-137M677 77v13zM677 77l-10-9v-11M890 70h-137"/>
<path d="M107 90h-37M684 90h27M764 92v-60M775 92v-60M793 92v-60M812 92v-60M822 92v-60M832 92v-60M844 92v-60M858 92v-60M876 92v-60M890 89h-137"/>
<path d="M107 145h-57M107 259h-37M183 287h239M183 287h-1l-1 2M415 297h-345M424 289v181M424 289l-1-2h-1M684 297h27M90 447l-1 1-1 1M90 447h23M107 454h-57M107 454v15"/>
<path d="M115 449v-1l-2-1M285 448l-2 1-1 1M285 448h15M292 454v15M302 450v-1l-2-1M477 454v15M666 446h-2v2M689 446h-23M691 448l-1-2h-1M696 454h-19v15M88 474v-25M88 474l1 1"/>
<path d="M89 475h25l6 8M181 470v-181M181 470l1 2h1M263 472h-80M274 472h-1M282 475v-25M282 475l1 1M283 476h18l6 8-5-9M302 475v-25M422 472h1l1-2M690 474h-25l-6 8 5-9v-25M690 474l1-1"/>
<path d="M691 473v-25M120 483l-5-9v-25M430 483l-8-11h-143"/>
</g>
<path d="M764 70h25v19h-25z" fill="none" stroke="#000" stroke-width=".55" stroke-dasharray="0 1"/>
<g font-size="12.2">
<text x="788" y="104">KEY PLAN</text>
<text x="753" y="471">STEEL FAB</text>
<text x="193" y="528">MEZZANINE FRAMING PLAN (SEQ#02)</text>
<text x="590" y="544">REVISIONS</text>
</g>
<g font-size="8.6">
<text x="754" y="481">ENTERPRISES, LLC</text>
<text x="176" y="528">1</text>
<text x="171" y="538">E202</text>
<text x="841" y="566">250-12</text>
<text x="846" y="580">E202</text>
</g>
<g font-size="7.8">
<text x="105" y="35">1</text>
<text x="475" y="35">2</text>
<text x="41" y="51">E</text>
<text x="287" y="53">1.5</text>
<text x="410" y="53">1.7</text>
<text x="663" y="53">2.6</text>
<text x="680" y="53">2.7</text>
<text x="718" y="53">3</text>
<text x="59" y="93">E.3</text>
<text x="41" y="147">F</text>
<text x="59" y="262">F.3</text>
<text x="59" y="299">F.5</text>
<text x="40" y="456">G</text>
</g>
<g font-size="6.4">
<text x="536" y="554">REV#</text>
<text x="556" y="554">DWN BY</text>
<text x="610" y="554">DESCRIPTION</text>
<text x="684" y="554">DATE</text>
<text x="536" y="563">A</text>
<text x="556" y="563">SRP</text>
<text x="582" y="563">ISSUED FORAPPROVAL</text>
<text x="674" y="563">Jun 11</text>
<text x="688" y="563">2025</text>
<text x="536" y="571">0</text>
<text x="556" y="571">GSV</text>
<text x="582" y="571">ISSUED FOR CONSTRUCTION</text>
<text x="674" y="571">Sep 5</text>
<text x="687" y="571">2025</text>
</g>
<g font-size="6.1">
<text x="712" y="388">NOTE:</text>
<text x="712" y="395">FIELD APPLIED PAINT AND THERMAL BREAK PAINT WILL BE BY OTHERS.</text>
<text x="712" y="408">NOTE:</text>
<text x="712" y="415">STEELS IN ELECTRICALAND SPK. ROOM WILL BE FIREPROOFED.</text>
<text x="754" y="491">MISCELLANEOUS METALS FABRICATORAND ERECTORS</text>
<text x="754" y="498">623 BAUMGARDNER ROAD, LANCASTER, PA17603</text>
<text x="754" y="505">TEL. (717)464-0330</text>
<text x="819" y="505">FAX (717)464-9464</text>
<text x="754" y="513">WWW.STEELFABENTERPRISES.COM</text>
<text x="708" y="523">PROJECT OWNER : -CK CAPITAL, LLC</text>
<text x="708" y="532">PROJECT DESCRIPTION : CLEVELAND BROTHERS-MILESBURG</text>
<text x="708" y="541">PROJECTADDRESS : -1025N. EAGLE VALLEY ROAD, HOWARD, PA16841</text>
<text x="708" y="552">CONTRACTOR : -KINSLEY CONSTRUCTION, INC.</text>
<text x="708" y="561">DRAWN BY : BAS</text>
<text x="776" y="561">DATE : 5-20-25</text>
<text x="820" y="561">PROJ.</text>
<text x="820" y="569">NO. :</text>
<text x="879" y="566">REV #</text>
<text x="708" y="576">CHECKED BY : SRP</text>
<text x="776" y="576">DATE : 5-20-25</text>
<text x="820" y="576">DWG</text>
<text x="886" y="577">0</text>
<text x="820" y="583">NO. :</text>
<text x="708" y="590">DWG DESCRIPTION : MEZZANINE FRAMING PLAN</text>
</g>
<g font-size="5.5">
<text x="288" y="40">45-6</text>
<text x="196" y="63">22-9</text>
<text x="347" y="63">15-1</text>
<text x="441" y="63">7-7</text>
<text x="573" y="63">24-8</text>
<text x="697" y="63">21-3</text>
<text x="85" y="68" transform="rotate(-45 85 68)">02C10</text>
<text x="431" y="71" transform="rotate(-45 431 71)">8</text>
<text x="657" y="71">10</text>
<text x="72" y="72" transform="rotate(-90 72 72)">5-1</text>
<text x="90" y="73" transform="rotate(-45 90 73)">W14x43</text>
<text x="699" y="73" transform="rotate(-45 699 73)">6</text>
<text x="113" y="81" transform="rotate(-90 113 81)">W24x55</text>
<text x="220" y="83" transform="rotate(-90 220 83)">5</text>
<text x="422" y="80" transform="rotate(-45 422 80)">02C10</text>
<text x="690" y="82" transform="rotate(-45 690 82)">02C10</text>
<text x="117" y="84">02B1009</text>
<text x="226" y="86" transform="rotate(-90 226 86)">E.O.S</text>
<text x="387" y="85">W27x84</text>
<text x="426" y="85" transform="rotate(-45 426 85)">HS 6x6x</text>
<text x="439" y="85">02B1008</text>
<text x="655" y="85">W24x68</text>
<text x="694" y="88" transform="rotate(-45 694 88)">HS 6x6x</text>
<text x="53" y="102" transform="rotate(-90 53 102)">11-10</text>
<text x="151" y="107" transform="rotate(-90 151 107)">W16x31</text>
<text x="197" y="107" transform="rotate(-90 197 107)">W16x31</text>
<text x="244" y="107" transform="rotate(-90 244 107)">W16x31</text>
<text x="381" y="107" transform="rotate(-90 381 107)">W16x31</text>
<text x="429" y="108" transform="rotate(-90 429 108)">W16x31</text>
<text x="471" y="108" transform="rotate(-90 471 108)">W16x31</text>
<text x="521" y="108" transform="rotate(-90 521 108)">W16x31</text>
<text x="572" y="108" transform="rotate(-90 572 108)">W16x31</text>
<text x="622" y="108" transform="rotate(-90 622 108)">W16x31</text>
<text x="675" y="107" transform="rotate(-90 675 107)">W16x31</text>
<text x="704" y="108">7</text>
<text x="289" y="109" transform="rotate(-90 289 109)">W16x31</text>
<text x="335" y="109" transform="rotate(-90 335 109)">W16x31</text>
<text x="700" y="116">SE220</text>
<text x="72" y="120" transform="rotate(-90 72 120)">6-9</text>
<text x="649" y="127" transform="rotate(-90 649 127)">9-2</text>
<text x="670" y="132">6</text>
<text x="666" y="137">E.O.S</text>
<text x="87" y="163" transform="rotate(-90 87 163)">3-8</text>
<text x="110" y="172">02B1014</text>
<text x="137" y="172">W16x26</text>
<text x="666" y="169">1-2</text>
<text x="695" y="174" transform="rotate(-90 695 174)">200A</text>
<text x="649" y="177" transform="rotate(-90 649 177)">3-4</text>
<text x="666" y="175">E.O.S</text>
<text x="707" y="182">4</text>
<text x="37" y="189">1</text>
<text x="703" y="191">SE220</text>
<text x="33" y="197">SE207</text>
<text x="288" y="194">45</text>
<text x="292" y="194">-</text>
<text x="293" y="194">6</text>
<text x="571" y="194">24-8</text>
<text x="689" y="194">10</text>
<text x="272" y="200">8 EQ.SPACE</text>
<text x="293" y="200">S @ 5-8</text>
<text x="556" y="200">4 EQ. SPACES @ 6-2</text>
<text x="72" y="206" transform="rotate(-90 72 206)">14-1</text>
<text x="649" y="205" transform="rotate(-90 649 205)">3-6</text>
<text x="666" y="210">E.O.S</text>
<text x="670" y="204">6</text>
<text x="112" y="232" transform="rotate(-90 112 232)">02B1000</text>
<text x="152" y="233" transform="rotate(-90 152 233)">02B1010</text>
<text x="198" y="232" transform="rotate(-90 198 232)">02B1012</text>
<text x="245" y="233" transform="rotate(-90 245 233)">02B1017</text>
<text x="291" y="233" transform="rotate(-90 291 233)">02B1017</text>
<text x="337" y="234" transform="rotate(-90 337 234)">02B1017</text>
<text x="383" y="233" transform="rotate(-90 383 233)">02B1017</text>
<text x="429" y="233" transform="rotate(-90 429 233)">02B1019</text>
<text x="474" y="233" transform="rotate(-90 474 233)">02B1019</text>
<text x="525" y="233" transform="rotate(-90 525 233)">02B1019</text>
<text x="575" y="233" transform="rotate(-90 575 233)">02B1019</text>
<text x="625" y="233" transform="rotate(-90 625 233)">02B1019</text>
<text x="676" y="234" transform="rotate(-90 676 234)">02B1007</text>
<text x="121" y="242" transform="rotate(-45 121 242)">1</text>
<text x="666" y="241">1-2</text>
<text x="112" y="251" transform="rotate(-45 112 251)">02C10</text>
<text x="649" y="252" transform="rotate(-90 649 252)">8-0</text>
<text x="666" y="247">E.O.S</text>
<text x="695" y="246" transform="rotate(-90 695 246)">200B</text>
<text x="103" y="254">8</text>
<text x="116" y="257" transform="rotate(-45 116 257)">W14x38</text>
<text x="168" y="257">02B1016</text>
<text x="249" y="256">(TYP)</text>
<text x="706" y="258">4</text>
<text x="124" y="259">02B1015</text>
<text x="121" y="265">W12x16 (S=6)</text>
<text x="163" y="266">W12x16 (S=6)</text>
<text x="263" y="265">3</text>
<text x="306" y="267" transform="rotate(-90 306 267)">1-3</text>
<text x="358" y="265">(OPP.)</text>
<text x="702" y="266">SE220</text>
<text x="258" y="273">SE220</text>
<text x="376" y="270">7</text>
<text x="436" y="273" transform="rotate(-45 436 273)">7</text>
<text x="72" y="281" transform="rotate(-90 72 281)">4-7</text>
<text x="99" y="277" transform="rotate(-90 99 277)">C8x11.5</text>
<text x="113" y="278" transform="rotate(-90 113 278)">W18x35</text>
<text x="372" y="279">SE220</text>
<text x="700" y="279" transform="rotate(-45 700 279)">5</text>
<text x="111" y="285">02M1038</text>
<text x="137" y="285">L3x3x</text>
<text x="311" y="283" transform="rotate(-90 311 283)">FORM INNER</text>
<text x="318" y="283" transform="rotate(-90 318 283)">FACE OF CMU WALL</text>
<text x="427" y="283" transform="rotate(-45 427 283)">02C10</text>
<text x="691" y="288" transform="rotate(-45 691 288)">02C10</text>
<text x="128" y="293" transform="rotate(-90 128 293)">8</text>
<text x="430" y="289" transform="rotate(-45 430 289)">HS 6x6x</text>
<text x="662" y="293" transform="rotate(-90 662 293)">1-10</text>
<text x="696" y="294" transform="rotate(-45 696 294)">HS 6x6x</text>
<text x="438" y="295">02B1006</text>
<text x="629" y="295">W36x135</text>
<text x="53" y="303" transform="rotate(-90 53 303)">38-0</text>
<text x="451" y="303" transform="rotate(-90 451 303)">1-0</text>
<text x="701" y="303" transform="rotate(-90 701 303)">1-0</text>
<text x="354" y="309" transform="rotate(-90 354 309)">1-6</text>
<text x="580" y="312">02B1024</text>
<text x="662" y="312">W10x22</text>
<text x="710" y="310">7</text>
<text x="152" y="316" transform="rotate(-90 152 316)">W14x22</text>
<text x="198" y="316" transform="rotate(-90 198 316)">W14x22</text>
<text x="251" y="316" transform="rotate(-90 251 316)">W14x22</text>
<text x="286" y="317" transform="rotate(-90 286 317)">W14x22</text>
<text x="481" y="313">02B1024</text>
<text x="508" y="313">W10x22</text>
<text x="530" y="313">02B1024</text>
<text x="560" y="314">W10x22</text>
<text x="606" y="312">W10x22</text>
<text x="630" y="313">02B1024</text>
<text x="133" y="320" transform="rotate(-90 133 320)">7-0</text>
<text x="344" y="323" transform="rotate(-90 344 323)">W14x22</text>
<text x="383" y="321" transform="rotate(-90 383 321)">W14x22</text>
<text x="429" y="321" transform="rotate(-90 429 321)">W14x22</text>
<text x="464" y="321" transform="rotate(-90 464 321)">W16x26</text>
<text x="706" y="319">SE220</text>
<text x="34" y="324">2</text>
<text x="262" y="326">02M1003</text>
<text x="30" y="332">SE202</text>
<text x="248" y="332">L3x3x</text>
<text x="264" y="332">KICKER</text>
<text x="476" y="331" transform="rotate(-90 476 331)">W14x22</text>
<text x="525" y="332" transform="rotate(-90 525 332)">W14x22</text>
<text x="576" y="331" transform="rotate(-90 576 331)">W14x22</text>
<text x="626" y="331" transform="rotate(-90 626 331)">W14x22</text>
<text x="675" y="330" transform="rotate(-90 675 330)">W14x22</text>
<text x="260" y="339">(5 REQ'D)</text>
<text x="313" y="338" transform="rotate(-90 313 338)">2</text>
<text x="319" y="338" transform="rotate(-90 319 338)">TYP</text>
<text x="324" y="339" transform="rotate(-90 324 339)">6</text>
<text x="329" y="340" transform="rotate(-90 329 340)">TYP</text>
<text x="26" y="347">(FOR BRACED</text>
<text x="246" y="345">ALONG THIS LINE</text>
<text x="26" y="354">FRAME)</text>
<text x="109" y="351">02M1000</text>
<text x="138" y="351">L3x3x</text>
<text x="286" y="354" transform="rotate(-90 286 354)">TYP</text>
<text x="313" y="349" transform="rotate(-90 313 349)">4</text>
<text x="319" y="352" transform="rotate(-90 319 352)">TYP</text>
<text x="313" y="359">02M1004</text>
<text x="91" y="367">8</text>
<text x="317" y="366">&quot; THK PL.</text>
<text x="669" y="367">6</text>
<text x="85" y="373">E.O.S</text>
<text x="133" y="375" transform="rotate(-90 133 375)">6-8</text>
<text x="312" y="373">(5 REQ'D)</text>
<text x="354" y="377" transform="rotate(-90 354 377)">16-0</text>
<text x="649" y="373" transform="rotate(-90 649 373)">21-10</text>
<text x="666" y="372">E.O.S</text>
<text x="72" y="379" transform="rotate(-90 72 379)">19-4</text>
<text x="312" y="379">ALONG THIS LI</text>
<text x="339" y="379">NE</text>
<text x="302" y="387">(TYP)</text>
<text x="477" y="384">1-1</text>
<text x="319" y="391">5</text>
<text x="360" y="392" transform="rotate(-90 360 392)">4 EQ. SPACES @ 4-0</text>
<text x="108" y="396">02M1000</text>
<text x="138" y="396">L3x3x</text>
<text x="315" y="400">SE220</text>
<text x="80" y="408">1</text>
<text x="75" y="415">SE220</text>
<text x="308" y="414">02M1032</text>
<text x="112" y="426" transform="rotate(-90 112 426)">02B1001</text>
<text x="151" y="425" transform="rotate(-90 151 425)">02B1011</text>
<text x="244" y="426" transform="rotate(-90 244 426)">02B1013</text>
<text x="311" y="420">&quot; THK PL.</text>
<text x="344" y="425" transform="rotate(-90 344 425)">02B1013</text>
<text x="383" y="425" transform="rotate(-90 383 425)">02B1013</text>
<text x="429" y="426" transform="rotate(-90 429 426)">02B1020</text>
<text x="463" y="426" transform="rotate(-90 463 426)">02B1022</text>
<text x="476" y="425" transform="rotate(-90 476 425)">02B1021</text>
<text x="525" y="425" transform="rotate(-90 525 425)">02B1023</text>
<text x="576" y="426" transform="rotate(-90 576 426)">02B1023</text>
<text x="626" y="424" transform="rotate(-90 626 424)">02B1023</text>
<text x="676" y="425" transform="rotate(-90 676 425)">02B1005</text>
<text x="55" y="427">(</text>
<text x="56" y="427">ALONG TH</text>
<text x="75" y="427">IS LINE</text>
<text x="94" y="429" transform="rotate(-90 94 429)">02B1025</text>
<text x="133" y="427" transform="rotate(-90 133 427)">6-8</text>
<text x="198" y="426" transform="rotate(-90 198 426)">02B1013</text>
<text x="287" y="427" transform="rotate(-90 287 427)">02B1018</text>
<text x="306" y="426">(5 REQ'D)</text>
<text x="656" y="431" transform="rotate(45 656 431)">02C10</text>
<text x="59" y="433">3 LOCAT</text>
<text x="74" y="433">IONS</text>
<text x="126" y="433" transform="rotate(-45 126 433)">2</text>
<text x="306" y="433">ALONG THIS LINE</text>
<text x="653" y="436" transform="rotate(45 653 436)">W14x43</text>
<text x="731" y="438">THE INFORMATION NOTED HEREON THIS DRAWING IS THE</text>
<text x="67" y="440">TYP</text>
<text x="74" y="440">)</text>
<text x="89" y="439">1-4</text>
<text x="117" y="442" transform="rotate(-45 117 442)">02C10</text>
<text x="666" y="441" transform="rotate(45 666 441)">4</text>
<text x="122" y="445" transform="rotate(-45 122 445)">W14x43</text>
<text x="220" y="449" transform="rotate(-90 220 449)">8</text>
<text x="483" y="445" transform="rotate(-45 483 445)">02C1016</text>
<text x="488" y="449" transform="rotate(-45 488 449)">W14x43</text>
<text x="731" y="444">PROPERTY OF STEEL FAB ENTERPRISES, INC.AND SHALL</text>
<text x="117" y="452">02B1002</text>
<text x="226" y="453" transform="rotate(-90 226 453)">E.O.S</text>
<text x="262" y="452">W18x40</text>
<text x="305" y="452">02B1003</text>
<text x="354" y="451" transform="rotate(-90 354 451)">1-9</text>
<text x="447" y="452">W18x40</text>
<text x="491" y="452">02B1004</text>
<text x="635" y="452">W18x40</text>
<text x="731" y="451">NOTED BE USED WITHOUT WRITTEN CONSENT.</text>
<text x="72" y="462" transform="rotate(-90 72 462)">1-4</text>
<text x="103" y="470">8</text>
<text x="117" y="470">02B1026</text>
<text x="251" y="470">C8x11.5</text>
<text x="274" y="469" transform="rotate(-45 274 469)">3</text>
<text x="305" y="470">02B1027</text>
<text x="448" y="470">C8x11.5</text>
<text x="469" y="472">1-1</text>
<text x="484" y="470">02B1028</text>
<text x="646" y="470">C8x11.5</text>
<text x="265" y="479" transform="rotate(-45 265 479)">02C10</text>
<text x="437" y="480">2</text>
<text x="650" y="480">1</text>
<text x="127" y="481">6</text>
<text x="169" y="481">2</text>
<text x="270" y="483" transform="rotate(-45 270 483)">W14x43</text>
<text x="313" y="482">8</text>
<text x="324" y="480">(TYP)</text>
<text x="123" y="489">SE220</text>
<text x="165" y="490">SE220</text>
<text x="239" y="488">1</text>
<text x="310" y="490">SE220</text>
<text x="434" y="488">E204</text>
<text x="645" y="487">SE221</text>
<text x="151" y="495">(TYP)</text>
<text x="235" y="496">SE202</text>
<text x="498" y="493">1</text>
<text x="494" y="501">SE204</text>
<text x="220" y="506">(FOR BRACED FRAME)</text>
<text x="254" y="536">(REF: 1/S102,1/A102)</text>
<text x="200" y="545">1. TOPOF MEZZANINE FLOOR SLAB ELEVATION = 16'-0&quot; (U.N.O).</text>
<text x="200" y="552">2. TOPOF MEZZANINE STEELELEVATION =15'-8&quot; (U.N.O)ALLELEVATION</text>
<text x="206" y="558">REFFERED FROM FINISHED FLOOR ELEVATION [0'-0&quot;] = DATUM ELEVATION 100'-0&quot; (U.N.O)</text>
<text x="200" y="565">3.ALLFIELD BOLTS SHALLBE</text>
<text x="259" y="565">&quot; Ø F1852N TC BOLTS.(U.N.O).</text>
<text x="200" y="571">4. SEE SHEET SE228 FOR TYPICALCMU WALLBRACING DETAIL.</text>
</g>
<g font-size="5.5" fill="#f0f">
<text x="61" y="48" transform="rotate(-90 61 48)">SEQ#03</text>
<text x="61" y="64" transform="rotate(-90 61 64)">SEQ#02</text>
<text x="698" y="68">N.T.S</text>
</g>
<g font-size="4.8">
<text x="394" y="549">TRUE NORTH</text>
<text x="428" y="549">PROJECT NORTH</text>
</g>
<g font-size="4.7">
<text x="355" y="61">1/</text>
<text x="357" y="63">2</text>
<text x="446" y="61">1/</text>
<text x="449" y="63">2</text>
<text x="704" y="61">1/</text>
<text x="707" y="63">4</text>
<text x="661" y="69">3/</text>
<text x="664" y="71">4</text>
<text x="436" y="74" transform="rotate(-45 436 74)">1/</text>
<text x="439" y="73" transform="rotate(-45 439 73)">2</text>
<text x="704" y="77" transform="rotate(-45 704 77)">1/</text>
<text x="707" y="76" transform="rotate(-45 707 76)">2</text>
<text x="672" y="131">3/</text>
<text x="675" y="132">4</text>
<text x="671" y="168">3/</text>
<text x="674" y="170">8</text>
<text x="693" y="193">3/</text>
<text x="695" y="195">4</text>
<text x="307" y="199">1/</text>
<text x="310" y="200">4</text>
<text x="672" y="203">3/</text>
<text x="675" y="204">4</text>
<text x="671" y="240">3/</text>
<text x="674" y="242">8</text>
<text x="440" y="277" transform="rotate(-45 440 277)">5/</text>
<text x="443" y="276" transform="rotate(-45 443 276)">8</text>
<text x="706" y="282" transform="rotate(-45 706 282)">5/</text>
<text x="709" y="281" transform="rotate(-45 709 281)">8</text>
<text x="146" y="284">1/</text>
<text x="149" y="285">4</text>
<text x="353" y="303" transform="rotate(-90 353 303)">5/</text>
<text x="354" y="301" transform="rotate(-90 354 301)">8</text>
<text x="258" y="331">1/</text>
<text x="261" y="332">4</text>
<text x="148" y="350">1/</text>
<text x="150" y="352">4</text>
<text x="279" y="352" transform="rotate(-90 279 352)">1/</text>
<text x="281" y="349" transform="rotate(-90 281 349)">4</text>
<text x="312" y="365">1/</text>
<text x="671" y="365">3/</text>
<text x="315" y="367">4</text>
<text x="674" y="367">4</text>
<text x="148" y="395">1/</text>
<text x="150" y="396">4</text>
<text x="306" y="419">1/</text>
<text x="309" y="421">4</text>
<text x="354" y="443" transform="rotate(-90 354 443)">8</text>
<text x="353" y="446" transform="rotate(-90 353 446)">3/</text>
<text x="254" y="564">3/</text>
<text x="257" y="565">4</text>
</g>
<g font-size="3.5">
<text x="763" y="30">1</text>
<text x="774" y="30">2</text>
<text x="792" y="30">3</text>
<text x="811" y="30">4</text>
<text x="821" y="30">5</text>
<text x="831" y="30">6</text>
<text x="843" y="30">7</text>
<text x="858" y="30">8</text>
<text x="875" y="30">9</text>
<text x="749" y="40">A</text>
<text x="749" y="55">C</text>
<text x="749" y="71">E</text>
<text x="749" y="90">G</text>
</g>
</svg>
